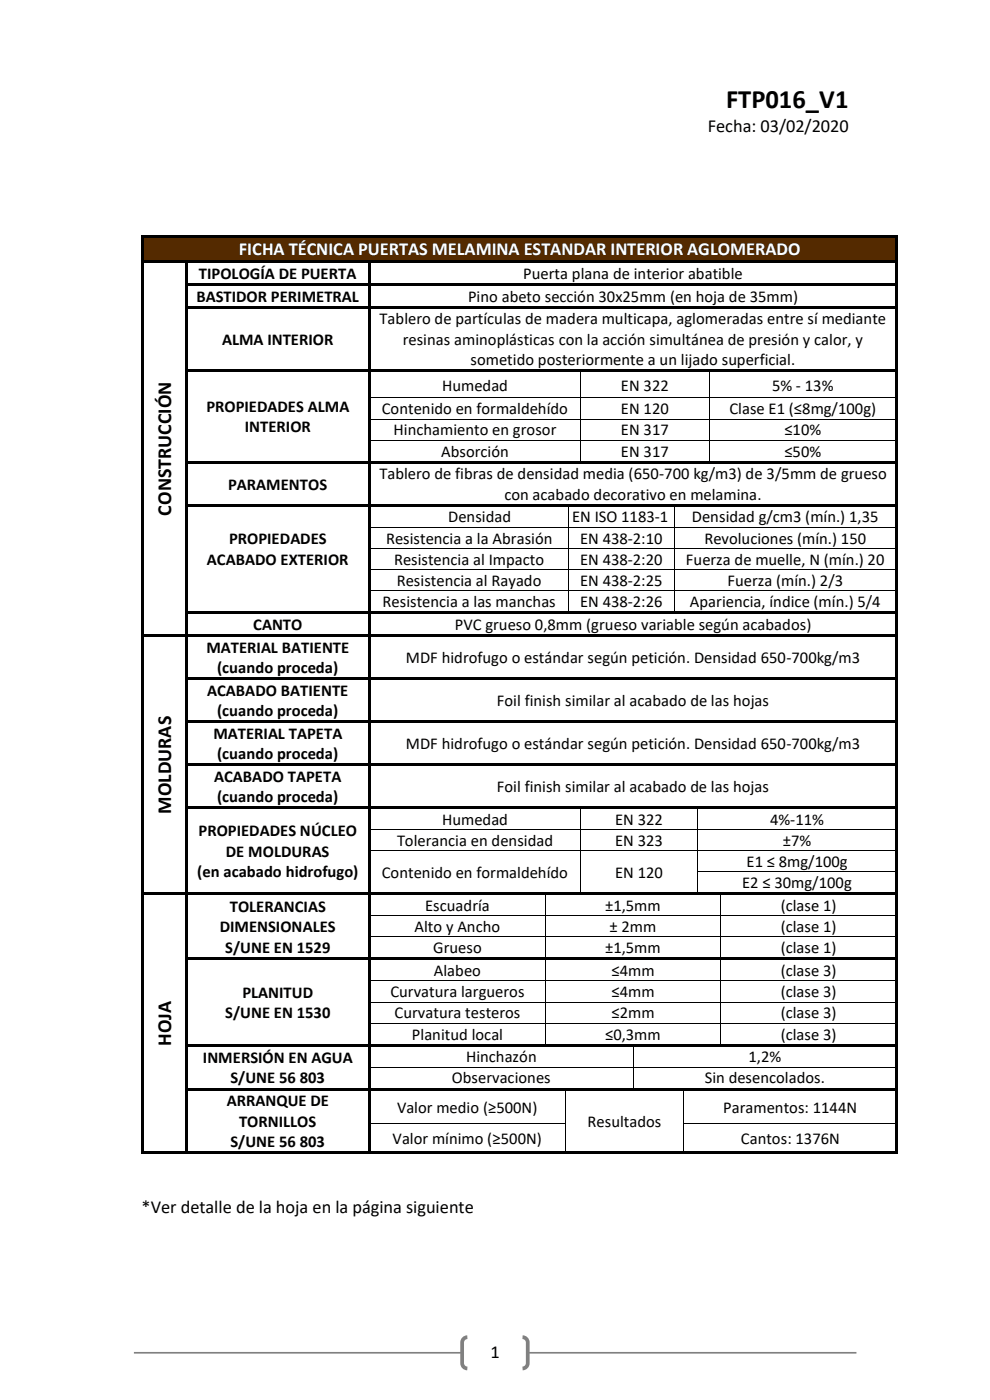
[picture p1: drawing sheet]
<svg xmlns="http://www.w3.org/2000/svg" width="210mm" height="297mm" viewBox="0 0 210 297" stroke-linecap="round" stroke-linejoin="round" font-family="sans-serif">
<path d="M28.4 287h153.3" fill="none" stroke="#808080" stroke-width=".35"/>
<path d="M98.5 283.9l.6-.2h11.7a1.1 1.1 0 0 1 1.2 1.1v4.4a1.1 1.1 0 0 1-1.2 1.1h-11.7a1.1 1.1 0 0 1-1.1-1.1v-4.4l.1-.4z" fill-rule="evenodd" fill="#fff"/>
<path d="M99.1 283.7a1.1 1.1 0 0 0-1.1 1.1v4.4a1.1 1.1 0 0 0 1.1 1.1M110.8 283.7a1.1 1.1 0 0 1 1.2 1.1v4.4a1.1 1.1 0 0 1-1.2 1.1" fill="none" stroke="#808080" stroke-width=".79" stroke-linecap="butt"/>
<g fill="#542a00">
<path d="M30.5 50.5h159.5v4.8h-159.5z" fill-rule="evenodd"/>
<path d="M32.2 50.5h156.1v4.8h-156.1z" fill-rule="evenodd"/>
</g>
<g fill="#000">
<path d="M30 50h.5v.6h-.5z" fill-rule="evenodd"/>
<path d="M30 50h.5v.5h-.5z" fill-rule="evenodd"/>
<path d="M30 50.6h.5v4.7h-.5z" fill-rule="evenodd"/>
<path d="M30 55.3h.5v.5h-.5z" fill-rule="evenodd"/>
<path d="M30.5 50h159.5v.5h-159.5z" fill-rule="evenodd"/>
<path d="M30.5 55.3h8.8v.5h-8.8z" fill-rule="evenodd"/>
<path d="M39.3 55.8h.5z" fill-rule="evenodd"/>
<path d="M39.3 55.3h.5v.5h-.5z" fill-rule="evenodd"/>
<path d="M39.8 55.3h38.4v.5h-38.4z" fill-rule="evenodd"/>
<path d="M78.2 55.8h.5z" fill-rule="evenodd"/>
<path d="M78.2 55.3h.5v.5h-.5z" fill-rule="evenodd"/>
<path d="M78.7 55.3h111.3v.5h-111.3z" fill-rule="evenodd"/>
<path d="M190 50h.5v.6h-.5z" fill-rule="evenodd"/>
<path d="M190 50h.5v.5h-.5z" fill-rule="evenodd"/>
<path d="M190 50.6h.5v4.7h-.5z" fill-rule="evenodd"/>
<path d="M190 55.3h.5v.5h-.5z" fill-rule="evenodd"/>
<path d="M30 55.8h.5v4.3h-.5z" fill-rule="evenodd"/>
<path d="M30 60.1h.5v.6h-.5z" fill-rule="evenodd"/>
<path d="M30 60.7h.5v4.2h-.5z" fill-rule="evenodd"/>
<path d="M30 64.9h.5v.6h-.5z" fill-rule="evenodd"/>
<path d="M30 65.5h.5v12.9h-.5z" fill-rule="evenodd"/>
<path d="M30 78.4h.5v.5h-.5z" fill-rule="evenodd"/>
<path d="M39.3 55.8h.5v4.3h-.5z" fill-rule="evenodd"/>
<path d="M39.3 60.1h.5v.6h-.5z" fill-rule="evenodd"/>
<path d="M39.3 60.7h.5v4.2h-.5z" fill-rule="evenodd"/>
<path d="M39.3 64.9h.5v.6h-.5z" fill-rule="evenodd"/>
<path d="M39.3 65.5h.5v12.9h-.5z" fill-rule="evenodd"/>
<path d="M39.3 78.4h.5v.5h-.5z" fill-rule="evenodd"/>
<path d="M39.8 60.1h38.4v.5h-38.4z" fill-rule="evenodd"/>
<path d="M39.8 64.9h38.4v.6h-38.4z" fill-rule="evenodd"/>
<path d="M39.8 78.4h38.4v.5h-38.4z" fill-rule="evenodd"/>
<path d="M78.2 55.8h.5v4.3h-.5z" fill-rule="evenodd"/>
<path d="M78.2 60.1h.5v.6h-.5z" fill-rule="evenodd"/>
<path d="M78.2 60.7h.5v4.2h-.5z" fill-rule="evenodd"/>
<path d="M78.2 64.9h.5v.6h-.5z" fill-rule="evenodd"/>
<path d="M78.2 65.5h.5v12.9h-.5z" fill-rule="evenodd"/>
<path d="M78.2 78.4h.5v.5h-.5z" fill-rule="evenodd"/>
<path d="M78.7 60.1h111.3v.5h-111.3z" fill-rule="evenodd"/>
<path d="M78.7 64.9h111.3v.6h-111.3z" fill-rule="evenodd"/>
<path d="M78.7 78.4h44.4v.5h-44.4z" fill-rule="evenodd"/>
<path d="M123.1 78.9h.2z" fill-rule="evenodd"/>
<path d="M123.1 78.4h.5v.5h-.5z" fill-rule="evenodd"/>
<path d="M123.6 78.4h26.8v.5h-26.8z" fill-rule="evenodd"/>
<path d="M150.4 78.9h.2z" fill-rule="evenodd"/>
<path d="M150.4 78.4h.5v.5h-.5z" fill-rule="evenodd"/>
<path d="M150.9 78.4h39.1v.5h-39.1z" fill-rule="evenodd"/>
<path d="M190 55.8h.5v4.3h-.5z" fill-rule="evenodd"/>
<path d="M190 60.1h.5v.6h-.5z" fill-rule="evenodd"/>
<path d="M190 60.7h.5v4.2h-.5z" fill-rule="evenodd"/>
<path d="M190 64.9h.5v.6h-.5z" fill-rule="evenodd"/>
<path d="M190 65.5h.5v12.9h-.5z" fill-rule="evenodd"/>
<path d="M190 78.4h.5v.5h-.5z" fill-rule="evenodd"/>
<path d="M30 78.9h.5v5.4h-.5z" fill-rule="evenodd"/>
<path d="M30 84.3h.5v.2h-.5z" fill-rule="evenodd"/>
<path d="M30 84.5h.5v4.3h-.5z" fill-rule="evenodd"/>
<path d="M30 88.8h.5v.2h-.5z" fill-rule="evenodd"/>
<path d="M30 89h.5v4.3h-.5z" fill-rule="evenodd"/>
<path d="M30 93.3h.5v.2h-.5z" fill-rule="evenodd"/>
<path d="M30 93.5h.5v4.3h-.5z" fill-rule="evenodd"/>
<path d="M30 97.8h.5v.5h-.5z" fill-rule="evenodd"/>
<path d="M39.3 78.9h.5v5.4h-.5z" fill-rule="evenodd"/>
<path d="M39.3 84.3h.5v.2h-.5z" fill-rule="evenodd"/>
<path d="M39.3 84.5h.5v4.3h-.5z" fill-rule="evenodd"/>
<path d="M39.3 88.8h.5v.2h-.5z" fill-rule="evenodd"/>
<path d="M39.3 89h.5v4.3h-.5z" fill-rule="evenodd"/>
<path d="M39.3 93.3h.5v.2h-.5z" fill-rule="evenodd"/>
<path d="M39.3 93.5h.5v4.3h-.5z" fill-rule="evenodd"/>
<path d="M39.3 97.8h.5v.5h-.5z" fill-rule="evenodd"/>
<path d="M39.8 97.8h38.4v.5h-38.4z" fill-rule="evenodd"/>
<path d="M78.2 78.9h.5v5.4h-.5z" fill-rule="evenodd"/>
<path d="M78.2 84.3h.5v.2h-.5z" fill-rule="evenodd"/>
<path d="M78.2 84.5h.5v4.3h-.5z" fill-rule="evenodd"/>
<path d="M78.2 88.8h.5v.2h-.5z" fill-rule="evenodd"/>
<path d="M78.2 89h.5v4.3h-.5z" fill-rule="evenodd"/>
<path d="M78.2 93.3h.5v.2h-.5z" fill-rule="evenodd"/>
<path d="M78.2 93.5h.5v4.3h-.5z" fill-rule="evenodd"/>
<path d="M78.2 97.8h.5v.5h-.5z" fill-rule="evenodd"/>
<path d="M78.7 97.8h44.4v.5h-44.4z" fill-rule="evenodd"/>
<path d="M123.1 84.3h.2v.2h-.2z" fill-rule="evenodd"/>
<path d="M123.1 88.8h.2v.2h-.2z" fill-rule="evenodd"/>
<path d="M123.1 93.3h.2v.2h-.2z" fill-rule="evenodd"/>
<path d="M123.1 97.8h.5v.5h-.5z" fill-rule="evenodd"/>
<path d="M123.6 97.8h26.8v.5h-26.8z" fill-rule="evenodd"/>
<path d="M150.4 84.3h.2v.2h-.2z" fill-rule="evenodd"/>
<path d="M150.4 88.8h.2v.2h-.2z" fill-rule="evenodd"/>
<path d="M150.4 93.3h.2v.2h-.2z" fill-rule="evenodd"/>
<path d="M150.4 97.8h.5v.5h-.5z" fill-rule="evenodd"/>
<path d="M150.9 97.8h39.1v.5h-39.1z" fill-rule="evenodd"/>
<path d="M190 78.9h.5v5.4h-.5z" fill-rule="evenodd"/>
<path d="M190 84.3h.5v.2h-.5z" fill-rule="evenodd"/>
<path d="M190 84.5h.5v4.3h-.5z" fill-rule="evenodd"/>
<path d="M190 88.8h.5v.2h-.5z" fill-rule="evenodd"/>
<path d="M190 89h.5v4.3h-.5z" fill-rule="evenodd"/>
<path d="M190 93.3h.5v.2h-.5z" fill-rule="evenodd"/>
<path d="M190 93.5h.5v4.3h-.5z" fill-rule="evenodd"/>
<path d="M190 97.8h.5v.5h-.5z" fill-rule="evenodd"/>
<path d="M30 98.3h.5v8.6h-.5z" fill-rule="evenodd"/>
<path d="M30 106.9h.5v.6h-.5z" fill-rule="evenodd"/>
<path d="M30 107.5h.5v4.3h-.5z" fill-rule="evenodd"/>
<path d="M30 111.8h.5v.1h-.5z" fill-rule="evenodd"/>
<path d="M30 111.9h.5v4.4h-.5z" fill-rule="evenodd"/>
<path d="M30 116.3h.5v.1h-.5z" fill-rule="evenodd"/>
<path d="M39.3 98.3h.5v8.6h-.5z" fill-rule="evenodd"/>
<path d="M39.3 106.9h.5v.6h-.5z" fill-rule="evenodd"/>
<path d="M39.3 107.5h.5v4.3h-.5z" fill-rule="evenodd"/>
<path d="M39.3 111.8h.5v.1h-.5z" fill-rule="evenodd"/>
<path d="M39.3 111.9h.5v4.4h-.5z" fill-rule="evenodd"/>
<path d="M39.3 116.3h.5v.1h-.5z" fill-rule="evenodd"/>
<path d="M39.8 106.9h38.4v.5h-38.4z" fill-rule="evenodd"/>
<path d="M78.2 98.3h.5v8.6h-.5z" fill-rule="evenodd"/>
<path d="M78.2 106.9h.5v.6h-.5z" fill-rule="evenodd"/>
<path d="M78.2 107.5h.5v4.3h-.5z" fill-rule="evenodd"/>
<path d="M78.2 111.8h.5v.1h-.5z" fill-rule="evenodd"/>
<path d="M78.2 111.9h.5v4.4h-.5z" fill-rule="evenodd"/>
<path d="M78.2 116.3h.5v.1h-.5z" fill-rule="evenodd"/>
<path d="M78.7 106.9h41.9v.5h-41.9z" fill-rule="evenodd"/>
<path d="M120.6 107.4l.2 .1z" fill-rule="evenodd"/>
<path d="M120.6 106.9h.5v.5h-.5z" fill-rule="evenodd"/>
<path d="M120.6 111.8h.2v.1h-.2z" fill-rule="evenodd"/>
<path d="M120.6 116.3h.2v.1h-.2z" fill-rule="evenodd"/>
<path d="M121.1 106.9h21.8v.5h-21.8z" fill-rule="evenodd"/>
<path d="M142.9 107.4l.2 .1z" fill-rule="evenodd"/>
<path d="M142.9 106.9h.6v.5h-.6z" fill-rule="evenodd"/>
<path d="M142.9 111.8h.2v.1h-.2z" fill-rule="evenodd"/>
<path d="M142.9 116.3h.2v.1h-.2z" fill-rule="evenodd"/>
<path d="M143.5 106.9h46.5v.5h-46.5z" fill-rule="evenodd"/>
<path d="M190 98.3h.5v8.6h-.5z" fill-rule="evenodd"/>
<path d="M190 106.9h.5v.6h-.5z" fill-rule="evenodd"/>
<path d="M190 107.5h.5v4.3h-.5z" fill-rule="evenodd"/>
<path d="M190 111.8h.5v.1h-.5z" fill-rule="evenodd"/>
<path d="M190 111.9h.5v4.4h-.5z" fill-rule="evenodd"/>
<path d="M190 116.3h.5v.1h-.5z" fill-rule="evenodd"/>
<path d="M30 116.4h.5v4.3h-.5z" fill-rule="evenodd"/>
<path d="M30 120.7h.5v.2h-.5z" fill-rule="evenodd"/>
<path d="M30 120.9h.5v4.3h-.5z" fill-rule="evenodd"/>
<path d="M30 125.2h.5v.2h-.5z" fill-rule="evenodd"/>
<path d="M30 125.4h.5v4.3h-.5z" fill-rule="evenodd"/>
<path d="M30 129.7h.5v.5h-.5z" fill-rule="evenodd"/>
<path d="M30 130.2h.5v4.3h-.5z" fill-rule="evenodd"/>
<path d="M30 134.5h.5v.6h-.5z" fill-rule="evenodd"/>
<path d="M30.5 134.5h8.8v.5h-8.8z" fill-rule="evenodd"/>
<path d="M39.3 116.4h.5v4.3h-.5z" fill-rule="evenodd"/>
<path d="M39.3 120.7h.5v.2h-.5z" fill-rule="evenodd"/>
<path d="M39.3 120.9h.5v4.3h-.5z" fill-rule="evenodd"/>
<path d="M39.3 125.2h.5v.2h-.5z" fill-rule="evenodd"/>
<path d="M39.3 125.4h.5v4.3h-.5z" fill-rule="evenodd"/>
<path d="M39.3 129.7h.5v.5h-.5z" fill-rule="evenodd"/>
<path d="M39.3 130.2h.5v4.3h-.5z" fill-rule="evenodd"/>
<path d="M39.3 134.5h.5v.6h-.5z" fill-rule="evenodd"/>
<path d="M39.8 129.7h38.4v.5h-38.4z" fill-rule="evenodd"/>
<path d="M39.8 134.5h38.4v.5h-38.4z" fill-rule="evenodd"/>
<path d="M78.2 116.4h.5v4.3h-.5z" fill-rule="evenodd"/>
<path d="M78.2 120.7h.5v.2h-.5z" fill-rule="evenodd"/>
<path d="M78.2 120.9h.5v4.3h-.5z" fill-rule="evenodd"/>
<path d="M78.2 125.2h.5v.2h-.5z" fill-rule="evenodd"/>
<path d="M78.2 125.4h.5v4.3h-.5z" fill-rule="evenodd"/>
<path d="M78.2 129.7h.5v.5h-.5z" fill-rule="evenodd"/>
<path d="M78.2 130.2h.5v4.3h-.5z" fill-rule="evenodd"/>
<path d="M78.2 134.5h.5v.6h-.5z" fill-rule="evenodd"/>
<path d="M78.7 129.7h41.9v.5h-41.9z" fill-rule="evenodd"/>
<path d="M78.7 134.5h111.3v.5h-111.3z" fill-rule="evenodd"/>
<path d="M120.6 120.7h.2v.2h-.2z" fill-rule="evenodd"/>
<path d="M120.6 125.2h.2v.2h-.2z" fill-rule="evenodd"/>
<path d="M120.6 129.7h.5v.5h-.5z" fill-rule="evenodd"/>
<path d="M121.1 129.7h21.8v.5h-21.8z" fill-rule="evenodd"/>
<path d="M142.9 120.7h.2v.2h-.2z" fill-rule="evenodd"/>
<path d="M142.9 125.2h.2v.2h-.2z" fill-rule="evenodd"/>
<path d="M142.9 129.7h.6v.5h-.6z" fill-rule="evenodd"/>
<path d="M143.5 129.7h46.5v.5h-46.5z" fill-rule="evenodd"/>
<path d="M190 116.4h.5v4.3h-.5z" fill-rule="evenodd"/>
<path d="M190 120.7h.5v.2h-.5z" fill-rule="evenodd"/>
<path d="M190 120.9h.5v4.3h-.5z" fill-rule="evenodd"/>
<path d="M190 125.2h.5v.2h-.5z" fill-rule="evenodd"/>
<path d="M190 125.4h.5v4.3h-.5z" fill-rule="evenodd"/>
<path d="M190 129.7h.5v.5h-.5z" fill-rule="evenodd"/>
<path d="M190 130.2h.5v4.3h-.5z" fill-rule="evenodd"/>
<path d="M190 134.5h.5v.6h-.5z" fill-rule="evenodd"/>
<path d="M30 135.1h.5v8.6h-.5z" fill-rule="evenodd"/>
<path d="M30 143.7h.5v.5h-.5z" fill-rule="evenodd"/>
<path d="M30 144.2h.5v8.6h-.5z" fill-rule="evenodd"/>
<path d="M30 152.8h.5v.5h-.5z" fill-rule="evenodd"/>
<path d="M39.3 135.1h.5v8.6h-.5z" fill-rule="evenodd"/>
<path d="M39.3 143.7h.5v.5h-.5z" fill-rule="evenodd"/>
<path d="M39.3 144.2h.5v8.6h-.5z" fill-rule="evenodd"/>
<path d="M39.3 152.8h.5v.5h-.5z" fill-rule="evenodd"/>
<path d="M39.8 143.7h38.4v.5h-38.4z" fill-rule="evenodd"/>
<path d="M39.8 152.8h38.4v.5h-38.4z" fill-rule="evenodd"/>
<path d="M78.2 135.1h.5v8.6h-.5z" fill-rule="evenodd"/>
<path d="M78.2 143.7h.5v.5h-.5z" fill-rule="evenodd"/>
<path d="M78.2 144.2h.5v8.6h-.5z" fill-rule="evenodd"/>
<path d="M78.2 152.8h.5v.5h-.5z" fill-rule="evenodd"/>
<path d="M78.7 143.7h111.3v.5h-111.3z" fill-rule="evenodd"/>
<path d="M78.7 152.8h111.3v.5h-111.3z" fill-rule="evenodd"/>
<path d="M190 135.1h.5v8.6h-.5z" fill-rule="evenodd"/>
<path d="M190 143.7h.5v.5h-.5z" fill-rule="evenodd"/>
<path d="M190 144.2h.5v8.6h-.5z" fill-rule="evenodd"/>
<path d="M190 152.8h.5v.5h-.5z" fill-rule="evenodd"/>
<path d="M30 153.3h.5v8.6h-.5z" fill-rule="evenodd"/>
<path d="M30 161.9h.5v.6h-.5z" fill-rule="evenodd"/>
<path d="M30 162.5h.5v8.6h-.5z" fill-rule="evenodd"/>
<path d="M30 171.1h.5v.5h-.5z" fill-rule="evenodd"/>
<path d="M30 171.6h.5v4.4h-.5z" fill-rule="evenodd"/>
<path d="M30 176h.5v.1h-.5z" fill-rule="evenodd"/>
<path d="M39.3 153.3h.5v8.6h-.5z" fill-rule="evenodd"/>
<path d="M39.3 161.9h.5v.6h-.5z" fill-rule="evenodd"/>
<path d="M39.3 162.5h.5v8.6h-.5z" fill-rule="evenodd"/>
<path d="M39.3 171.1h.5v.5h-.5z" fill-rule="evenodd"/>
<path d="M39.3 171.6h.5v4.4h-.5z" fill-rule="evenodd"/>
<path d="M39.3 176h.5v.1h-.5z" fill-rule="evenodd"/>
<path d="M39.8 161.9h38.4v.6h-38.4z" fill-rule="evenodd"/>
<path d="M39.8 171.1h38.4v.5h-38.4z" fill-rule="evenodd"/>
<path d="M78.2 153.3h.5v8.6h-.5z" fill-rule="evenodd"/>
<path d="M78.2 161.9h.5v.6h-.5z" fill-rule="evenodd"/>
<path d="M78.2 162.5h.5v8.6h-.5z" fill-rule="evenodd"/>
<path d="M78.2 171.1h.5v.5h-.5z" fill-rule="evenodd"/>
<path d="M78.2 171.6h.5v4.4h-.5z" fill-rule="evenodd"/>
<path d="M78.2 176h.5v.1h-.5z" fill-rule="evenodd"/>
<path d="M78.7 161.9h111.3v.6h-111.3z" fill-rule="evenodd"/>
<path d="M78.7 171.1h44.4v.5h-44.4z" fill-rule="evenodd"/>
<path d="M123.1 171.6h.2z" fill-rule="evenodd"/>
<path d="M123.1 171.1h.5v.5h-.5z" fill-rule="evenodd"/>
<path d="M123.1 176h.2v.1h-.2z" fill-rule="evenodd"/>
<path d="M123.6 171.1h24.3v.5h-24.3z" fill-rule="evenodd"/>
<path d="M147.9 171.6h.2z" fill-rule="evenodd"/>
<path d="M147.9 171.1h.5v.5h-.5z" fill-rule="evenodd"/>
<path d="M147.9 176h.2v.1h-.2z" fill-rule="evenodd"/>
<path d="M148.4 171.1h41.6v.5h-41.6z" fill-rule="evenodd"/>
<path d="M190 153.3h.5v8.6h-.5z" fill-rule="evenodd"/>
<path d="M190 161.9h.5v.6h-.5z" fill-rule="evenodd"/>
<path d="M190 162.5h.5v8.6h-.5z" fill-rule="evenodd"/>
<path d="M190 171.1h.5v.5h-.5z" fill-rule="evenodd"/>
<path d="M190 171.6h.5v4.4h-.5z" fill-rule="evenodd"/>
<path d="M190 176h.5v.1h-.5z" fill-rule="evenodd"/>
<path d="M30 176.1h.5v4.3h-.5z" fill-rule="evenodd"/>
<path d="M30 180.4h.5v.2h-.5z" fill-rule="evenodd"/>
<path d="M30 180.6h.5v4.3h-.5z" fill-rule="evenodd"/>
<path d="M30 184.9h.5v.2h-.5z" fill-rule="evenodd"/>
<path d="M30 185.1h.5v4.3h-.5z" fill-rule="evenodd"/>
<path d="M30 189.4h.5v.5h-.5z" fill-rule="evenodd"/>
<path d="M30 189.9h.5v4.3h-.5z" fill-rule="evenodd"/>
<path d="M30 194.2h.5v.2h-.5z" fill-rule="evenodd"/>
<path d="M30 194.4h.5v4.3h-.5z" fill-rule="evenodd"/>
<path d="M30 198.7h.5v.2h-.5z" fill-rule="evenodd"/>
<path d="M30.5 189.4h8.8v.5h-8.8z" fill-rule="evenodd"/>
<path d="M39.3 176.1h.5v4.3h-.5z" fill-rule="evenodd"/>
<path d="M39.3 180.4h.5v.2h-.5z" fill-rule="evenodd"/>
<path d="M39.3 180.6h.5v4.3h-.5z" fill-rule="evenodd"/>
<path d="M39.3 184.9h.5v.2h-.5z" fill-rule="evenodd"/>
<path d="M39.3 185.1h.5v4.3h-.5z" fill-rule="evenodd"/>
<path d="M39.3 189.4h.5v.5h-.5z" fill-rule="evenodd"/>
<path d="M39.3 189.9h.5v4.3h-.5z" fill-rule="evenodd"/>
<path d="M39.3 194.2h.5v.2h-.5z" fill-rule="evenodd"/>
<path d="M39.3 194.4h.5v4.3h-.5z" fill-rule="evenodd"/>
<path d="M39.3 198.7h.5v.2h-.5z" fill-rule="evenodd"/>
<path d="M39.8 189.4h38.4v.5h-38.4z" fill-rule="evenodd"/>
<path d="M78.2 176.1h.5v4.3h-.5z" fill-rule="evenodd"/>
<path d="M78.2 180.4h.5v.2h-.5z" fill-rule="evenodd"/>
<path d="M78.2 180.6h.5v4.3h-.5z" fill-rule="evenodd"/>
<path d="M78.2 184.9h.5v.2h-.5z" fill-rule="evenodd"/>
<path d="M78.2 185.1h.5v4.3h-.5z" fill-rule="evenodd"/>
<path d="M78.2 189.4h.5v.5h-.5z" fill-rule="evenodd"/>
<path d="M78.2 189.9h.5v4.3h-.5z" fill-rule="evenodd"/>
<path d="M78.2 194.2h.5v.2h-.5z" fill-rule="evenodd"/>
<path d="M78.2 194.4h.5v4.3h-.5z" fill-rule="evenodd"/>
<path d="M78.2 198.7h.5v.2h-.5z" fill-rule="evenodd"/>
<path d="M78.7 189.4h37v.5h-37z" fill-rule="evenodd"/>
<path d="M115.7 189.9h.1z" fill-rule="evenodd"/>
<path d="M115.7 189.4h.5v.5h-.5z" fill-rule="evenodd"/>
<path d="M115.7 194.2h.1v.2h-.1z" fill-rule="evenodd"/>
<path d="M115.7 198.7h.1v.2h-.1z" fill-rule="evenodd"/>
<path d="M116.2 189.4h6.9v.5h-6.9z" fill-rule="evenodd"/>
<path d="M123.1 180.4h.2v.2h-.2z" fill-rule="evenodd"/>
<path d="M123.1 184.9h.2v.2h-.2z" fill-rule="evenodd"/>
<path d="M123.1 189.4h.5v.5h-.5z" fill-rule="evenodd"/>
<path d="M123.6 189.4h24.3v.5h-24.3z" fill-rule="evenodd"/>
<path d="M147.9 180.4h.2v.2h-.2z" fill-rule="evenodd"/>
<path d="M147.9 184.9h.2v.2h-.2z" fill-rule="evenodd"/>
<path d="M147.9 189.4h.5v.5h-.5z" fill-rule="evenodd"/>
<path d="M148.4 189.4h4.4v.5h-4.4z" fill-rule="evenodd"/>
<path d="M152.8 189.9h.2z" fill-rule="evenodd"/>
<path d="M152.8 189.4h.6v.5h-.6z" fill-rule="evenodd"/>
<path d="M152.8 194.2h.2v.2h-.2z" fill-rule="evenodd"/>
<path d="M152.8 198.7h.2v.2h-.2z" fill-rule="evenodd"/>
<path d="M153.4 189.4h36.6v.5h-36.6z" fill-rule="evenodd"/>
<path d="M190 176.1h.5v4.3h-.5z" fill-rule="evenodd"/>
<path d="M190 180.4h.5v.2h-.5z" fill-rule="evenodd"/>
<path d="M190 180.6h.5v4.3h-.5z" fill-rule="evenodd"/>
<path d="M190 184.9h.5v.2h-.5z" fill-rule="evenodd"/>
<path d="M190 185.1h.5v4.3h-.5z" fill-rule="evenodd"/>
<path d="M190 189.4h.5v.5h-.5z" fill-rule="evenodd"/>
<path d="M190 189.9h.5v4.3h-.5z" fill-rule="evenodd"/>
<path d="M190 194.2h.5v.2h-.5z" fill-rule="evenodd"/>
<path d="M190 194.4h.5v4.3h-.5z" fill-rule="evenodd"/>
<path d="M190 198.7h.5v.2h-.5z" fill-rule="evenodd"/>
<path d="M30 198.9h.5v4.3h-.5z" fill-rule="evenodd"/>
<path d="M30 203.2h.5v.5h-.5z" fill-rule="evenodd"/>
<path d="M30 203.7h.5v4.3h-.5z" fill-rule="evenodd"/>
<path d="M30 208h.5v.2h-.5z" fill-rule="evenodd"/>
<path d="M30 208.2h.5v4.3h-.5z" fill-rule="evenodd"/>
<path d="M30 212.5h.5v.2h-.5z" fill-rule="evenodd"/>
<path d="M30 212.7h.5v4.3h-.5z" fill-rule="evenodd"/>
<path d="M30 217h.5v.2h-.5z" fill-rule="evenodd"/>
<path d="M39.3 198.9h.5v4.3h-.5z" fill-rule="evenodd"/>
<path d="M39.3 203.2h.5v.5h-.5z" fill-rule="evenodd"/>
<path d="M39.3 203.7h.5v4.3h-.5z" fill-rule="evenodd"/>
<path d="M39.3 208h.5v.2h-.5z" fill-rule="evenodd"/>
<path d="M39.3 208.2h.5v4.3h-.5z" fill-rule="evenodd"/>
<path d="M39.3 212.5h.5v.2h-.5z" fill-rule="evenodd"/>
<path d="M39.3 212.7h.5v4.3h-.5z" fill-rule="evenodd"/>
<path d="M39.3 217h.5v.2h-.5z" fill-rule="evenodd"/>
<path d="M39.8 203.2h38.4v.5h-38.4z" fill-rule="evenodd"/>
<path d="M78.2 198.9h.5v4.3h-.5z" fill-rule="evenodd"/>
<path d="M78.2 203.2h.5v.5h-.5z" fill-rule="evenodd"/>
<path d="M78.2 203.7h.5v4.3h-.5z" fill-rule="evenodd"/>
<path d="M78.2 208h.5v.2h-.5z" fill-rule="evenodd"/>
<path d="M78.2 208.2h.5v4.3h-.5z" fill-rule="evenodd"/>
<path d="M78.2 212.5h.5v.2h-.5z" fill-rule="evenodd"/>
<path d="M78.2 212.7h.5v4.3h-.5z" fill-rule="evenodd"/>
<path d="M78.2 217h.5v.2h-.5z" fill-rule="evenodd"/>
<path d="M78.7 203.2h37v.5h-37z" fill-rule="evenodd"/>
<path d="M115.7 203.7h.1z" fill-rule="evenodd"/>
<path d="M115.7 203.2h.5v.5h-.5z" fill-rule="evenodd"/>
<path d="M115.7 208h.1v.2h-.1z" fill-rule="evenodd"/>
<path d="M115.7 212.5h.1v.2h-.1z" fill-rule="evenodd"/>
<path d="M115.7 217h.1v.2h-.1z" fill-rule="evenodd"/>
<path d="M116.2 203.2h36.6v.5h-36.6z" fill-rule="evenodd"/>
<path d="M152.8 203.7h.2z" fill-rule="evenodd"/>
<path d="M152.8 203.2h.6v.5h-.6z" fill-rule="evenodd"/>
<path d="M152.8 208h.2v.2h-.2z" fill-rule="evenodd"/>
<path d="M152.8 212.5h.2v.2h-.2z" fill-rule="evenodd"/>
<path d="M152.8 217h.2v.2h-.2z" fill-rule="evenodd"/>
<path d="M153.4 203.2h36.6v.5h-36.6z" fill-rule="evenodd"/>
<path d="M190 198.9h.5v4.3h-.5z" fill-rule="evenodd"/>
<path d="M190 203.2h.5v.5h-.5z" fill-rule="evenodd"/>
<path d="M190 203.7h.5v4.3h-.5z" fill-rule="evenodd"/>
<path d="M190 208h.5v.2h-.5z" fill-rule="evenodd"/>
<path d="M190 208.2h.5v4.3h-.5z" fill-rule="evenodd"/>
<path d="M190 212.5h.5v.2h-.5z" fill-rule="evenodd"/>
<path d="M190 212.7h.5v4.3h-.5z" fill-rule="evenodd"/>
<path d="M190 217h.5v.2h-.5z" fill-rule="evenodd"/>
<path d="M30 217.2h.5v4.3h-.5z" fill-rule="evenodd"/>
<path d="M30 221.5h.5v.5h-.5z" fill-rule="evenodd"/>
<path d="M30 222h.5v4.3h-.5z" fill-rule="evenodd"/>
<path d="M30 226.3h.5v.2h-.5z" fill-rule="evenodd"/>
<path d="M30 226.5h.5v4.3h-.5z" fill-rule="evenodd"/>
<path d="M30 230.8h.5v.5h-.5z" fill-rule="evenodd"/>
<path d="M30 231.3h.5v7h-.5z" fill-rule="evenodd"/>
<path d="M30 238.3h.5v.2h-.5z" fill-rule="evenodd"/>
<path d="M39.3 217.2h.5v4.3h-.5z" fill-rule="evenodd"/>
<path d="M39.3 221.5h.5v.5h-.5z" fill-rule="evenodd"/>
<path d="M39.3 222h.5v4.3h-.5z" fill-rule="evenodd"/>
<path d="M39.3 226.3h.5v.2h-.5z" fill-rule="evenodd"/>
<path d="M39.3 226.5h.5v4.3h-.5z" fill-rule="evenodd"/>
<path d="M39.3 230.8h.5v.5h-.5z" fill-rule="evenodd"/>
<path d="M39.3 231.3h.5v7h-.5z" fill-rule="evenodd"/>
<path d="M39.3 238.3h.5v.2h-.5z" fill-rule="evenodd"/>
<path d="M39.8 221.5h38.4v.5h-38.4z" fill-rule="evenodd"/>
<path d="M39.8 230.8h38.4v.5h-38.4z" fill-rule="evenodd"/>
<path d="M78.2 217.2h.5v4.3h-.5z" fill-rule="evenodd"/>
<path d="M78.2 221.5h.5v.5h-.5z" fill-rule="evenodd"/>
<path d="M78.2 222h.5v4.3h-.5z" fill-rule="evenodd"/>
<path d="M78.2 226.3h.5v.2h-.5z" fill-rule="evenodd"/>
<path d="M78.2 226.5h.5v4.3h-.5z" fill-rule="evenodd"/>
<path d="M78.2 230.8h.5v.5h-.5z" fill-rule="evenodd"/>
<path d="M78.2 231.3h.5v7h-.5z" fill-rule="evenodd"/>
<path d="M78.2 238.3h.5v.2h-.5z" fill-rule="evenodd"/>
<path d="M78.7 221.5h37v.5h-37z" fill-rule="evenodd"/>
<path d="M78.7 230.8h41.1v.5h-41.1z" fill-rule="evenodd"/>
<path d="M115.7 221.5h.5v.5h-.5z" fill-rule="evenodd"/>
<path d="M116.2 221.5h18.1v.5h-18.1z" fill-rule="evenodd"/>
<path d="M119.8 231.3h.2z" fill-rule="evenodd"/>
<path d="M119.8 230.8h.5v.5h-.5z" fill-rule="evenodd"/>
<path d="M119.8 238.3h.2v.2h-.2z" fill-rule="evenodd"/>
<path d="M120.3 230.8h14v.5h-14z" fill-rule="evenodd"/>
<path d="M134.3 222h.1z" fill-rule="evenodd"/>
<path d="M134.3 221.5h.5v.5h-.5z" fill-rule="evenodd"/>
<path d="M134.3 226.3h.1v.2h-.1z" fill-rule="evenodd"/>
<path d="M134.3 230.8h.5v.5h-.5z" fill-rule="evenodd"/>
<path d="M134.8 221.5h18v.5h-18z" fill-rule="evenodd"/>
<path d="M134.8 230.8h10.2v.5h-10.2z" fill-rule="evenodd"/>
<path d="M145 231.3h.2z" fill-rule="evenodd"/>
<path d="M145 230.8h.5v.5h-.5z" fill-rule="evenodd"/>
<path d="M145 238.3h.2v.2h-.2z" fill-rule="evenodd"/>
<path d="M145.5 230.8h44.5v.5h-44.5z" fill-rule="evenodd"/>
<path d="M152.8 221.5h.6v.5h-.6z" fill-rule="evenodd"/>
<path d="M153.4 221.5h36.6v.5h-36.6z" fill-rule="evenodd"/>
<path d="M190 217.2h.5v4.3h-.5z" fill-rule="evenodd"/>
<path d="M190 221.5h.5v.5h-.5z" fill-rule="evenodd"/>
<path d="M190 222h.5v4.3h-.5z" fill-rule="evenodd"/>
<path d="M190 226.3h.5v.2h-.5z" fill-rule="evenodd"/>
<path d="M190 226.5h.5v4.3h-.5z" fill-rule="evenodd"/>
<path d="M190 230.8h.5v.5h-.5z" fill-rule="evenodd"/>
<path d="M190 231.3h.5v7h-.5z" fill-rule="evenodd"/>
<path d="M190 238.3h.5v.2h-.5z" fill-rule="evenodd"/>
<path d="M30 238.5h.5v5.8h-.5z" fill-rule="evenodd"/>
<path d="M30 244.3h.5v.5h-.5z" fill-rule="evenodd"/>
<path d="M30 244.3h.5v.5h-.5z" fill-rule="evenodd"/>
<path d="M30.5 244.3h8.8v.5h-8.8z" fill-rule="evenodd"/>
<path d="M39.3 238.5h.5v5.8h-.5z" fill-rule="evenodd"/>
<path d="M39.3 244.3h.5v.5h-.5z" fill-rule="evenodd"/>
<path d="M39.8 244.3h38.4v.5h-38.4z" fill-rule="evenodd"/>
<path d="M78.2 238.5h.5v5.8h-.5z" fill-rule="evenodd"/>
<path d="M78.2 244.3h.5v.5h-.5z" fill-rule="evenodd"/>
<path d="M78.7 244.3h41.1v.5h-41.1z" fill-rule="evenodd"/>
<path d="M119.8 244.3h.5v.5h-.5z" fill-rule="evenodd"/>
<path d="M120.3 244.3h24.7v.5h-24.7z" fill-rule="evenodd"/>
<path d="M145 244.3h.5v.5h-.5z" fill-rule="evenodd"/>
<path d="M145.5 244.3h44.5v.5h-44.5z" fill-rule="evenodd"/>
<path d="M190 238.5h.5v5.8h-.5z" fill-rule="evenodd"/>
<path d="M190 244.3h.5v.5h-.5z" fill-rule="evenodd"/>
<path d="M190 244.3h.5v.5h-.5z" fill-rule="evenodd"/>
</g>
<path d="M30.5 50.5h159.5" fill="none" stroke="#542a00" stroke-width=".21"/>
<g fill="none" stroke="#000" stroke-width=".21">
<path d="M123.2 78.9v5.4M150.5 78.9v5.4M78.7 84.4h44.4M78.7 88.9h44.4M78.7 93.4h44.4M123.2 84.5v4.3M123.2 89v4.3M123.2 93.5v4.3M123.3 84.4h27.1M123.3 88.9h27.1M123.3 93.4h27.1M150.5 84.5v4.3"/>
<path d="M150.5 89v4.3M150.5 93.5v4.3M150.6 84.4h39.4M150.6 88.9h39.4M150.6 93.4h39.4M78.7 111.9h41.9M78.7 116.3h41.9M120.7 107.5v4.3M120.7 111.9v4.4M120.7 116.4v4.3M120.8 111.9h22.1M120.8 116.3h22.1"/>
<path d="M143 107.5v4.3M143 111.9v4.4M143 116.4v4.3M143.1 111.9h46.9M143.1 116.3h46.9M78.7 120.8h41.9M78.7 125.3h41.9M120.7 120.9v4.3M120.7 125.4v4.3M120.8 120.8h22.1M120.8 125.3h22.1M143 120.9v4.3"/>
<path d="M143 125.4v4.3M143.1 120.8h46.9M143.1 125.3h46.9M78.7 176h44.4M123.2 171.6v4.4M123.2 176.1v4.3M123.3 176h24.6M148 171.6v4.4M148 176.1v4.3M148.1 176h41.9M78.7 180.5h44.4M78.7 194.3h37"/>
<path d="M78.7 198.8h37M115.8 189.9v4.3M115.8 194.4v4.3M115.8 198.9v4.3M115.8 194.3h37M115.8 198.8h37M123.2 180.6v4.3M123.2 185.1v4.3M123.3 180.5h24.6M148 180.6v4.3M148 185.1v4.3M148.1 180.5h41.9"/>
<path d="M148.1 185h41.9M152.9 189.9v4.3M152.9 194.4v4.3M152.9 198.9v4.3M153 194.3h37M153 198.8h37M78.7 208.1h37M78.7 212.6h37M78.7 217.1h37M115.8 203.7v4.3M115.8 208.2v4.3M115.8 212.7v4.3"/>
<path d="M115.8 217.2v4.3M115.8 208.1h37M115.8 212.6h37M115.8 217.1h37M152.9 203.7v4.3M152.9 208.2v4.3M152.9 212.7v4.3M152.9 217.2v4.3M153 208.1h37M153 212.6h37M153 217.1h37M78.7 226.4h55.6"/>
<path d="M78.7 238.4h41.1M119.9 231.3v7M119.9 238.5v5.8M134.3 222v4.3M134.3 226.5v4.3M134.4 226.4h55.6M145.1 231.3v7M145.1 238.5v5.8M145.2 238.4h44.8"/>
</g>
<text font-size="5.6" x="154" y="22.9">FTP016_V1</text>
<g font-size="4.2">
<text x="36.3" y="109.4" transform="rotate(-90 36.3 109.4)">CONSTRUCCIÓN</text>
<text x="36.3" y="172.6" transform="rotate(-90 36.3 172.6)">MOLDURAS</text>
<text x="36.3" y="221.9" transform="rotate(-90 36.3 221.9)">HOJA</text>
</g>
<g font-size="3.9">
<text x="150.1" y="28.1">Fecha: 03/02/2020</text>
<text x="30" y="257.4">*Ver detalle de la hoja en la página siguiente</text>
<text x="104" y="288.1">1</text>
</g>
<text font-size="3.9" fill="#fff" x="50.7" y="54.2">FICHA TÉCNICA PUERTAS MELAMINA ESTANDAR INTERIOR AGLOMERADO</text>
<g font-size="3.5">
<text x="42.2" y="59.2">TIPOLOGÍA DE PUERTA</text>
<text x="111" y="59.2">Puerta plana de interior abatible</text>
<text x="41.7" y="64">BASTIDOR PERIMETRAL</text>
<text x="99.3" y="64">Pino abeto sección 30x25mm (en hoja de 35mm)</text>
<text x="80.5" y="68.8">Tablero de partículas de madera multicapa, aglomeradas entre sí mediante</text>
<text x="47.1" y="73.2">ALMA INTERIOR</text>
<text x="85.4" y="73.2">resinas aminoplásticas con la acción simultánea de presión y calor, y</text>
<text x="99.8" y="77.4">sometido posteriormente a un lijado superficial.</text>
<text x="93.8" y="82.9">Humedad</text>
<text x="131.7" y="82.9">EN 322</text>
<text x="163.8" y="82.9">5% - 13%</text>
<text x="43.8" y="87.4">PROPIEDADES ALMA</text>
<text x="81" y="87.9">Contenido en formaldehído</text>
<text x="131.7" y="87.9">EN 120</text>
<text x="154.8" y="87.9">Clase E1 (≤8mg/100g)</text>
<text x="52" y="91.7">INTERIOR</text>
<text x="83.5" y="92.4">Hinchamiento en grosor</text>
<text x="131.7" y="92.4">EN 317</text>
<text x="166.4" y="92.4">≤10%</text>
<text x="80.5" y="101.7">Tablero de fibras de densidad media (650-700 kg/m3) de 3/5mm de grueso</text>
<text x="93.6" y="96.9">Absorción</text>
<text x="131.7" y="96.9">EN 317</text>
<text x="166.4" y="96.9">≤50%</text>
<text x="48.4" y="103.9">PARAMENTOS</text>
<text x="107" y="106">con acabado decorativo en melamina.</text>
<text x="95.1" y="110.8">Densidad</text>
<text x="121.4" y="110.8">EN ISO 1183-1</text>
<text x="146.8" y="110.8">Densidad g/cm3 (mín.) 1,35</text>
<text x="43.9" y="119.8">ACABADO EXTERIOR</text>
<text x="48.6" y="115.5">PROPIEDADES</text>
<text x="81.9" y="115.3">Resistencia a la Abrasión</text>
<text x="83.6" y="119.8">Resistencia al Impacto</text>
<text x="123" y="115.3">EN 438-2:10</text>
<text x="123" y="119.8">EN 438-2:20</text>
<text x="145.5" y="119.8">Fuerza de muelle, N (mín.) 20</text>
<text x="149.4" y="115.3">Revoluciones (mín.) 150</text>
<text x="84.2" y="124.3">Resistencia al Rayado</text>
<text x="123" y="124.3">EN 438-2:25</text>
<text x="154.3" y="124.3">Fuerza (mín.) 2/3</text>
<text x="81.2" y="128.8">Resistencia a las manchas</text>
<text x="123" y="128.8">EN 438-2:26</text>
<text x="146.4" y="128.8">Apariencia, índice (mín.) 5/4</text>
<text x="53.7" y="133.6">CANTO</text>
<text x="96.5" y="133.6">PVC grueso 0,8mm (grueso variable según acabados)</text>
<text x="43.8" y="138.4">MATERIAL BATIENTE</text>
<text x="46.1" y="142.7">(cuando proceda)</text>
<text x="86.1" y="140.6">MDF hidrofugo o estándar según petición. Densidad 650-700kg/m3</text>
<text x="43.9" y="147.6">ACABADO BATIENTE</text>
<text x="105.4" y="149.8">Foil finish similar al acabado de las hojas</text>
<text x="46.1" y="151.9">(cuando proceda)</text>
<text x="45.3" y="156.7">MATERIAL TAPETA</text>
<text x="46.1" y="161">(cuando proceda)</text>
<text x="86.1" y="158.9">MDF hidrofugo o estándar según petición. Densidad 650-700kg/m3</text>
<text x="45.4" y="165.9">ACABADO TAPETA</text>
<text x="46.1" y="170.2">(cuando proceda)</text>
<text x="105.4" y="168">Foil finish similar al acabado de las hojas</text>
<text x="42.1" y="177.4">PROPIEDADES NÚCLEO</text>
<text x="84.2" y="179.5">Tolerancia en densidad</text>
<text x="93.8" y="175">Humedad</text>
<text x="130.5" y="175">EN 322</text>
<text x="130.5" y="179.5">EN 323</text>
<text x="163.4" y="175">4%-11%</text>
<text x="166.1" y="179.5">±7%</text>
<text x="47.9" y="181.7">DE MOLDURAS</text>
<text x="158.4" y="184">E1 ≤ 8mg/100g</text>
<text x="41.8" y="186">(en acabado hidrofugo)</text>
<text x="81" y="186.2">Contenido en formaldehído</text>
<text x="130.5" y="186.2">EN 120</text>
<text x="157.4" y="188.5">E2 ≤ 30mg/100g</text>
<text x="46.6" y="197.8">DIMENSIONALES</text>
<text x="48.8" y="193.5">TOLERANCIAS</text>
<text x="87.9" y="197.8">Alto y Ancho</text>
<text x="90.2" y="193.3">Escuadría</text>
<text x="128.4" y="193.3">±1,5mm</text>
<text x="129.3" y="197.8">± 2mm</text>
<text x="165.6" y="193.3">(clase 1)</text>
<text x="165.6" y="197.8">(clase 1)</text>
<text x="47.8" y="202.1">S/UNE EN 1529</text>
<text x="91.9" y="202.3">Grueso</text>
<text x="128.4" y="202.3">±1,5mm</text>
<text x="165.6" y="202.3">(clase 1)</text>
<text x="92.1" y="207.1">Alabeo</text>
<text x="129.7" y="207.1">≤4mm</text>
<text x="165.6" y="207.1">(clase 3)</text>
<text x="47.8" y="216">S/UNE EN 1530</text>
<text x="51.4" y="211.6">PLANITUD</text>
<text x="82.8" y="211.6">Curvatura largueros</text>
<text x="129.7" y="211.6">≤4mm</text>
<text x="165.6" y="211.6">(clase 3)</text>
<text x="83.7" y="216.1">Curvatura testeros</text>
<text x="87.4" y="220.5">Planitud local</text>
<text x="128.4" y="220.5">≤0,3mm</text>
<text x="129.7" y="216.1">≤2mm</text>
<text x="165.6" y="216.1">(clase 3)</text>
<text x="165.6" y="220.5">(clase 3)</text>
<text x="43.1" y="225.4">INMERSIÓN EN AGUA</text>
<text x="98.9" y="225.4">Hinchazón</text>
<text x="158.8" y="225.4">1,2%</text>
<text x="48.9" y="229.8">S/UNE 56 803</text>
<text x="95.9" y="229.9">Observaciones</text>
<text x="149.5" y="229.9">Sin desencolados.</text>
<text x="48.1" y="234.7">ARRANQUE DE</text>
<text x="50.7" y="239">TORNILLOS</text>
<text x="84.2" y="236">Valor medio (≥500N)</text>
<text x="124.7" y="239">Resultados</text>
<text x="153.4" y="236">Paramentos: 1144N</text>
<text x="48.9" y="243.3">S/UNE 56 803</text>
<text x="83.3" y="242.6">Valor mínimo (≥500N)</text>
<text x="157.2" y="242.6">Cantos: 1376N</text>
</g>
</svg>
